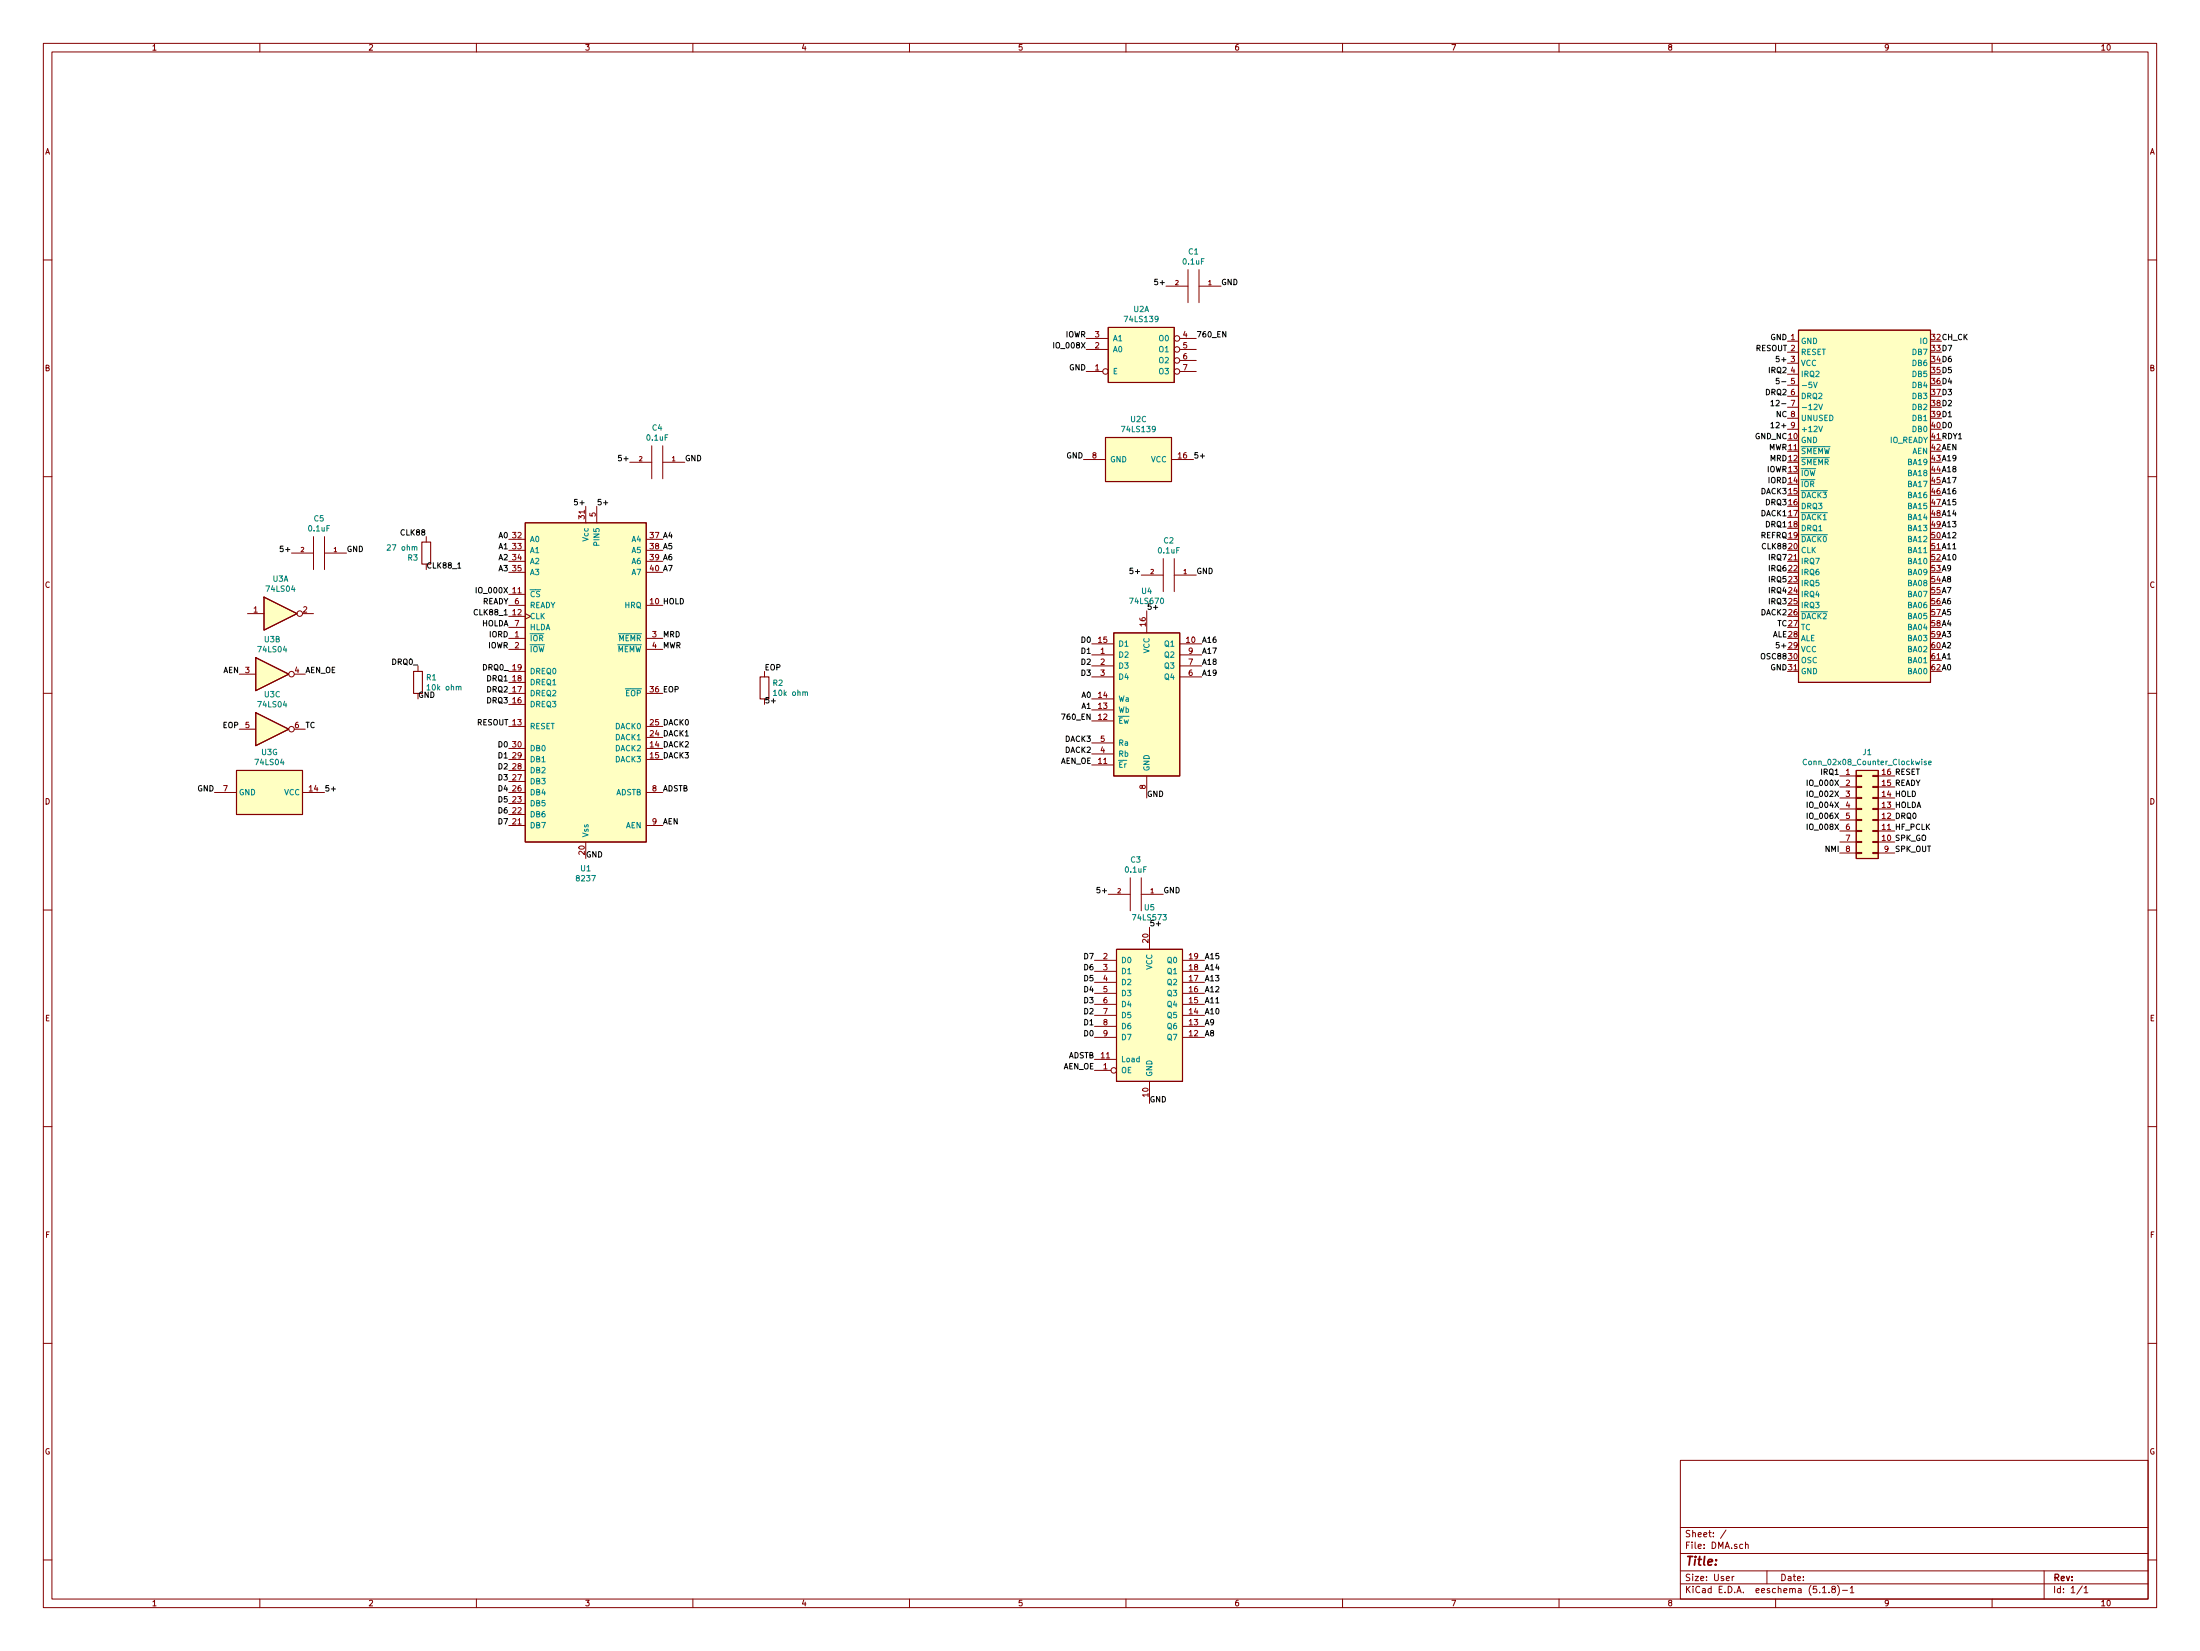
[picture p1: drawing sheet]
<svg xmlns="http://www.w3.org/2000/svg" width="508mm" height="381mm" viewBox="0 0 508 381" stroke-linecap="round" stroke-linejoin="round" font-family="sans-serif">
<g fill="none" stroke="#840000" stroke-width=".23">
<path d="M10 10h488v361h-488zM12 12h484v357h-484zM60 10v2M110 10v2M160 10v2M210 10v2M260 10v2M310 10v2M360 10v2M410 10v2M460 10v2M10 60h2"/>
<path d="M496 60h2M250.8 78.1h5.1M269.2 66h5.1M272.4 78.1h3.8M274.3 62.2v7.7M276.9 62.2v7.7M276.9 66h5M412.7 78.7h2.6M250.8 85.7h3.8M250.8 80.6h5.1M272.4 85.7h3.8M272.4 80.6h3.8"/>
<path d="M272.4 83.2h3.8M412.7 81.3h2.6M412.7 83.8h2.6M412.7 86.4h2.6M412.7 88.9h2.6M412.7 91.4h2.6M412.7 94h2.6M412.7 96.5h2.6M412.7 99.1h2.6M10 110h2M135.3 116.8v3.9M137.8 116.8v3.9"/>
<path d="M145.4 106.7h5.1M150.5 102.9v7.6M153 102.9v7.6M153 106.7h5.1M250.2 106h5.1M270.5 106h5.1M496 110h2M67.3 127.6h5.1M72.4 123.8v7.6M74.9 123.8v7.6M74.9 127.6h5.1M98.4 123.8v1.3"/>
<path d="M117.5 139.7h3.8M117.5 137.2h3.8M117.5 124.5h3.8M117.5 127h3.8M117.5 129.5h3.8M117.5 132.1h3.8M149.2 139.7h3.8M149.2 124.5h3.8M149.2 127h3.8M149.2 129.5h3.8M149.2 132.1h3.8M263.5 132.7h5.1"/>
<path d="M268.6 128.9v7.6M271.1 128.9v7.6M271.1 132.7h5.1M10 160h2M55.2 155.6h3.9M57.1 141.6h3.9M67.9 155.6h2.6M69.8 141.6h2.6M96.5 153.7v1.2M117.5 147.3h3.8M117.5 142.2h3.8M117.5 157.5h3.8"/>
<path d="M117.5 154.9h3.8M117.5 149.9h3.8M117.5 144.8h3.8M121.3 141.6l1.3 .6-1.3 .7M149.2 147.3h3.8M149.2 149.9h3.8M176.5 154.9v1.3M252.1 151.1h5.1M252.1 148.6h5.1M252.1 153.7h5.1M252.1 156.2h5.1M264.8 141v5.1"/>
<path d="M272.4 151.1h5.1M272.4 148.6h5.1M272.4 153.7h5.1M272.4 156.2h5.1M496 160h2M55.2 168.3h3.9M67.9 168.3h2.6M117.5 160h3.8M117.5 167.6h3.8M117.5 172.7h3.8M117.5 175.3h3.8M117.5 162.6h3.8"/>
<path d="M117.5 177.8h3.8M149.2 160h3.8M149.2 167.6h3.8M149.2 172.7h3.8M149.2 175.3h3.8M149.2 170.2h3.8M252.1 176.5h5.1M252.1 166.4h5.1M252.1 163.8h5.1M252.1 161.3h5.1M252.1 174h5.1M252.1 171.5h5.1"/>
<path d="M264.8 179.1v5.1M424.8 179.1h3.8M428.6 178.9h1.3v.3h-1.3zM432.4 178.9h1.3v.3h-1.3zM433.7 179.1h3.8M49.5 182.9h5.1M69.8 182.9h5.1M117.5 182.9h3.8M117.5 190.5h3.8M117.5 188h3.8M117.5 185.4h3.8M117.5 180.3h3.8"/>
<path d="M135.3 194.3v3.8M149.2 182.9h3.8M149.2 190.5h3.8M424.8 194.3h3.8M424.8 191.8h3.8M424.8 189.2h3.8M424.8 186.7h3.8M424.8 184.2h3.8M424.8 181.6h3.8M424.8 196.9h3.8M428.6 191.6h1.3v.3h-1.3zM428.6 194.2h1.3v.2h-1.3z"/>
<path d="M428.6 196.7h1.3v.3h-1.3zM428.6 189.1h1.3v.3h-1.3zM428.6 184h1.3v.3h-1.3zM428.6 181.5h1.3v.2h-1.3zM428.6 186.6h1.3v.2h-1.3zM432.4 191.6h1.3v.3h-1.3zM432.4 194.2h1.3v.2h-1.3zM432.4 196.7h1.3v.3h-1.3zM432.4 189.1h1.3v.3h-1.3zM432.4 184h1.3v.3h-1.3zM432.4 181.5h1.3v.2h-1.3zM432.4 186.6h1.3v.2h-1.3z"/>
<path d="M433.7 194.3h3.8M433.7 191.8h3.8M433.7 189.2h3.8M433.7 186.7h3.8M433.7 184.2h3.8M433.7 181.6h3.8M433.7 196.9h3.8M10 210h2M255.9 206.4h5.1M261 202.6v7.6M263.5 202.6v7.6M263.5 206.4h5.1"/>
<path d="M265.4 214v5.1M496 210h2M252.7 239.4h5.1M252.7 236.9h5.1M252.7 234.3h5.1M252.7 231.8h5.1M252.7 229.2h5.1M252.7 226.7h5.1M252.7 224.2h5.1M252.7 221.6h5.1M273 239.4h5.1M273 236.9h5.1"/>
<path d="M273 234.3h5.1M273 231.8h5.1M273 229.2h5.1M273 226.7h5.1M273 224.2h5.1M273 221.6h5.1M10 260h2M252.7 247h3.8M252.7 244.5h5.1M265.4 249.6v5M496 260h2M10 310h2"/>
<path d="M496 310h2M388 337h108v32h-108zM10 360h2M388 358.5h108M388 352.5h108M398.6 353.1l-1.3 1.9M403 356.5l.6-.1 .1 1M403 355.9v1.5M496 360h2M60 369v2M110 369v2M160 369v2"/>
<path d="M210 369v2M260 369v2M310 369v2M360 369v2M388 365.5h108M388 362.5h108M400 363.8v1M400.4 363.8l-.4 .3M408 362.5v3M410 369v2M420.8 366.5l.5-.4v1.5M420.8 367.6h.9"/>
<path d="M422.3 367.4v.2M423.2 366.7l-.2-.3v-.2l.2-.1h.5v.5l-.5 .1-.2 .3v.4l.2 .2h.3l.3-.3v-.3l-.3-.3M424.3 365.9a1.71 1.71 0 0 1 0 2.2M425.4 367h1.2M427.3 366.5l.4-.4v1.5M427.3 367.6h.8M460 369v2M472 362.5v6.5M480.8 366l-1.2 1.9M481.3 366.5l.4-.4v1.5M481.3 367.6h.8"/>
<circle cx="271.8" cy="78.1" r=".63"/>
<circle cx="255.3" cy="85.7" r=".63"/>
<circle cx="271.8" cy="83.2" r=".63"/>
<circle cx="271.8" cy="80.6" r=".63"/>
<circle cx="271.8" cy="85.7" r=".63"/>
<circle cx="67.3" cy="155.6" r=".63"/>
<circle cx="69.2" cy="141.6" r=".63"/>
<circle cx="67.3" cy="168.3" r=".63"/>
<circle cx="257.2" cy="247" r=".63"/>
</g>
<g fill="#ffffc2" stroke="#ffffc2" stroke-width=".23">
<path d="M428.6 177.8h5.1v20.3h-5.1z"/>
<path d="M59.1 151.8l7.6 3.8-7.6 3.8z"/>
<path d="M54.6 177.8h15.2v10.2h-15.2z"/>
<path d="M61 137.8l7.6 3.8-7.6 3.8z"/>
<path d="M255.9 75.6h15.2v12.7h-15.2z"/>
<path d="M255.3 101h15.2v10.1h-15.2z"/>
<path d="M257.2 146.1h15.2v33h-15.2z"/>
<path d="M415.3 76.2h30.5v81.3h-30.5z"/>
<path d="M121.3 120.7h27.9v73.6h-27.9z"/>
<path d="M59.1 164.5l7.6 3.8-7.6 3.8z"/>
<path d="M257.8 219.1h15.2v30.5h-15.2z"/>
</g>
<g fill="none" stroke="#840000" stroke-width=".25">
<path d="M255.9 75.6h15.2v12.7h-15.2zM415.3 76.2h30.5v81.3h-30.5zM255.3 101h15.2v10.1h-15.2zM61 137.8l7.6 3.8-7.6 3.8zM97.4 125.1h2v5.1h-2zM121.3 120.7h27.9v73.6h-27.9zM59.1 151.8l7.6 3.8-7.6 3.8zM95.5 154.9h2v5.1h-2zM175.5 156.2h2v5.1h-2zM257.2 146.1h15.2v33h-15.2zM54.6 177.8h15.2v10.2h-15.2zM59.1 164.5l7.6 3.8-7.6 3.8z"/>
<path d="M428.6 177.8h5.1v20.3h-5.1zM257.8 219.1h15.2v30.5h-15.2z"/>
</g>
<path d="M418.8 88.2l.4 1.3 .4-1.3M420 93.3l.4 1.2 .4-1.2M420 98.3l.4 1.3 .4-1.3M420.8 118.3h1.2M95.7 126.3l.2-.2 .3 .1 .1 .8M105.9 158.6l.2-.2h.3l.1 .8M185.9 159.8l.2-.1h.3l.1 .8M417.1 175.3a.56 .56 0 0 0-.7 .5 .56 .56 0 0 0 .7 .6M444.8 175.7l-.3-.1-.2 .2 .5 .3v.3h-.5M445.3 176l.6-.1v-.2l-.4-.1-.2 .2 .1 .6h.5" fill="none" stroke="#008484" stroke-width=".23"/>
<g fill="none" stroke="#000" stroke-width=".23">
<path d="M243.3 79v1.3M267.3 64.4h-.6l-.1 .6 .2-.1 .5 .1v.6l-.2 .1-.5-.1M408.9 97.8l.4-.3v1.2M408.9 92.7l.4-.3v1.2M408.9 98.7h.7M408.9 93.6h.7M410.8 87.3h-.6l-.1 .6 .2-.1 .5 .1v.5l-.2 .2-.5-.2M410.8 82.2h-.6l-.1 .6 .2-.1 .5 .1v.6l-.2 .1-.5-.1M133.3 115.2h-.6l-.1 .6 .2-.1 .5 .1v.6l-.2 .1-.5-.1M143.5 105.1h-.7v.6l.2-.1 .5 .1v.5l-.2 .1-.5-.1M65.4 126h-.7v.6l.2-.1 .5 .1v.6l-.2 .1-.5-.1M105.7 131.1h.7"/>
<path d="M110 135.6v1.2M261.6 131.1h-.6l-.1 .6 .2-.1 .5 .1v.6l-.2 .1-.5-.1M410.8 148.3h-.6l-.1 .6 .2-.2 .5 .2v.5l-.2 .1-.5-.1M245.1 164.8h.8l-.5 1.2M417.3 180v1.3M417.3 182.5v1.3M417.3 185.1v1.3M417.3 187.6v1.3M417.3 190.2v1.2M253.9 204.8h-.6v.6l.2-.1 .4 .1v.5l-.1 .1-.5-.1"/>
</g>
<text font-size="2.8" fill="#840000" x="389" y="361.3">Title:</text>
<g font-size="2.1" fill="#840000">
<text x="389" y="357.4">File: DMA.sch</text>
<text x="389" y="354.7">Sheet: /</text>
<text x="389" y="364.8">Size: User</text>
<text x="411" y="364.8">Date:</text>
<text x="474" y="364.8">Rev:</text>
<text x="389" y="367.6">KiCad E.D.A. eeschema (5.1.8)-1</text>
<text x="474" y="367.6">Id: 1/1</text>
</g>
<g font-size="1.8" fill="#840000">
<text x="35" y="11.6">1</text>
<text x="85" y="11.6">2</text>
<text x="135" y="11.6">3</text>
<text x="185" y="11.6">4</text>
<text x="235" y="11.6">5</text>
<text x="285" y="11.6">6</text>
<text x="335" y="11.6">7</text>
<text x="385" y="11.6">8</text>
<text x="435" y="11.6">9</text>
<text x="485" y="11.6">10</text>
<text x="10.4" y="35.6">A</text>
<text x="496.4" y="35.6">A</text>
<text x="252.9" y="77.9">3</text>
<text x="273.2" y="77.9">4</text>
<text x="252.9" y="80.4">2</text>
<text x="273.2" y="80.4">5</text>
<text x="273.2" y="82.9">6</text>
<text x="10.4" y="85.6">B</text>
<text x="252.9" y="85.5">1</text>
<text x="273.2" y="85.5">7</text>
<text x="413.5" y="86.1">4</text>
<text x="496.4" y="85.6">B</text>
<text x="413.5" y="91.2">6</text>
<text x="252.2" y="105.8">8</text>
<text x="272.1" y="105.8">16</text>
<text x="135" y="119.7" transform="rotate(-90 135 119.7)">31</text>
<text x="137.5" y="119.2" transform="rotate(-90 137.5 119.2)">5</text>
<text x="413.1" y="114">15</text>
<text x="413.1" y="119.1">17</text>
<text x="118.4" y="124.2">32</text>
<text x="118.4" y="126.7">33</text>
<text x="118.4" y="129.3">34</text>
<text x="118.4" y="131.8">35</text>
<text x="413.1" y="126.7">20</text>
<text x="413.1" y="129.3">21</text>
<text x="413.1" y="131.8">22</text>
<text x="10.4" y="135.6">C</text>
<text x="413.1" y="134.4">23</text>
<text x="413.1" y="136.9">24</text>
<text x="496.4" y="135.6">C</text>
<text x="58.6" y="141.4">1</text>
<text x="70" y="141.4">2</text>
<text x="118.4" y="142">12</text>
<text x="118.9" y="139.4">6</text>
<text x="413.1" y="139.4">25</text>
<text x="413.1" y="142">26</text>
<text x="118.9" y="147.1">1</text>
<text x="118.9" y="149.6">2</text>
<text x="118.9" y="144.5">7</text>
<text x="150.6" y="147.1">3</text>
<text x="150.6" y="149.6">4</text>
<text x="253.7" y="148.3">15</text>
<text x="264.5" y="144.5" transform="rotate(-90 264.5 144.5)">16</text>
<text x="274" y="148.3">10</text>
<text x="56.7" y="155.3">3</text>
<text x="68.1" y="155.3">4</text>
<text x="254.2" y="150.9">1</text>
<text x="254.2" y="153.4">2</text>
<text x="254.2" y="156">3</text>
<text x="274.5" y="156">6</text>
<text x="274.5" y="153.4">7</text>
<text x="274.5" y="150.9">9</text>
<text x="118.4" y="159.8">17</text>
<text x="118.4" y="157.2">18</text>
<text x="253.7" y="161">14</text>
<text x="118.4" y="162.3">16</text>
<text x="253.7" y="166.1">12</text>
<text x="253.7" y="163.6">13</text>
<text x="56.7" y="168">5</text>
<text x="68.1" y="168">6</text>
<text x="118.4" y="172.5">30</text>
<text x="254.2" y="173.7">4</text>
<text x="254.2" y="171.2">5</text>
<text x="118.4" y="177.5">28</text>
<text x="118.4" y="175">29</text>
<text x="253.7" y="176.3">11</text>
<text x="426.2" y="178.8">1</text>
<text x="10.4" y="185.6">D</text>
<text x="51.6" y="182.6">7</text>
<text x="71.4" y="182.6">14</text>
<text x="118.4" y="185.2">23</text>
<text x="118.4" y="182.6">26</text>
<text x="118.4" y="180.1">27</text>
<text x="150.6" y="182.6">8</text>
<text x="264.5" y="182.1" transform="rotate(-90 264.5 182.1)">8</text>
<text x="426.2" y="181.4">2</text>
<text x="426.2" y="183.9">3</text>
<text x="496.4" y="185.6">D</text>
<text x="118.4" y="190.2">21</text>
<text x="118.4" y="187.7">22</text>
<text x="150.6" y="190.2">9</text>
<text x="426.2" y="186.4">4</text>
<text x="426.2" y="189">5</text>
<text x="426.2" y="191.5">6</text>
<text x="135" y="197.2" transform="rotate(-90 135 197.2)">20</text>
<text x="426.2" y="194.1">7</text>
<text x="426.2" y="196.6">8</text>
<text x="435.1" y="196.6">9</text>
<text x="254.8" y="221.4">2</text>
<text x="265.2" y="217.5" transform="rotate(-90 265.2 217.5)">20</text>
<text x="274.6" y="221.4">19</text>
<text x="254.8" y="223.9">3</text>
<text x="254.8" y="226.4">4</text>
<text x="274.6" y="226.4">17</text>
<text x="274.6" y="223.9">18</text>
<text x="254.8" y="229">5</text>
<text x="254.8" y="231.5">6</text>
<text x="274.6" y="231.5">15</text>
<text x="274.6" y="229">16</text>
<text x="10.4" y="235.6">E</text>
<text x="254.8" y="234.1">7</text>
<text x="254.8" y="236.6">8</text>
<text x="254.8" y="239.1">9</text>
<text x="274.6" y="239.1">12</text>
<text x="274.6" y="236.6">13</text>
<text x="274.6" y="234.1">14</text>
<text x="496.4" y="235.6">E</text>
<text x="254.3" y="244.2">11</text>
<text x="254.8" y="246.8">1</text>
<text x="265.2" y="253.1" transform="rotate(-90 265.2 253.1)">10</text>
<text x="10.5" y="285.6">F</text>
<text x="496.5" y="285.6">F</text>
<text x="10.3" y="335.6">G</text>
<text x="496.3" y="335.6">G</text>
<text x="35" y="370.6">1</text>
<text x="85" y="370.6">2</text>
<text x="135" y="370.6">3</text>
<text x="185" y="370.6">4</text>
<text x="235" y="370.6">5</text>
<text x="285" y="370.6">6</text>
<text x="335" y="370.6">7</text>
<text x="385" y="370.6">8</text>
<text x="435" y="370.6">9</text>
<text x="485" y="370.6">10</text>
</g>
<g font-size="1.8" fill="#008484">
<text x="274.5" y="58.7">C1</text>
<text x="273.3" y="61">0.1uF</text>
<text x="259.9" y="74.3">74LS139</text>
<text x="261.8" y="72">U2A</text>
<text x="256.9" y="81.3">A0</text>
<text x="256.9" y="78.7">A1</text>
<text x="267.8" y="78.7">O0</text>
<text x="267.8" y="81.3">O1</text>
<text x="267.8" y="83.8">O2</text>
<text x="415.8" y="79.4">GND</text>
<text x="415.8" y="81.9">RESET</text>
<text x="441.7" y="81.9">DB7</text>
<text x="443.4" y="79.4">IO</text>
<text x="256.9" y="86.4">E</text>
<text x="267.8" y="86.4">O3</text>
<text x="415.8" y="84.5">VCC</text>
<text x="415.8" y="87">IRQ2</text>
<text x="415.8" y="89.5">-5V</text>
<text x="441.7" y="84.5">DB6</text>
<text x="441.7" y="87">DB5</text>
<text x="441.7" y="89.5">DB4</text>
<text x="415.8" y="92.1">DRQ2</text>
<text x="415.8" y="94.6">-12V</text>
<text x="441.7" y="92.1">DB3</text>
<text x="441.7" y="94.6">DB2</text>
<text x="149.5" y="101.7">0.1uF</text>
<text x="150.6" y="99.4">C4</text>
<text x="259.3" y="99.7">74LS139</text>
<text x="261.1" y="97.4">U2C</text>
<text x="415.8" y="97.2">UNUSED</text>
<text x="415.8" y="99.7">+12V</text>
<text x="441.7" y="97.2">DB1</text>
<text x="441.7" y="99.7">DB0</text>
<text x="256.3" y="106.7">GND</text>
<text x="265.8" y="106.7">VCC</text>
<text x="415.8" y="102.2">GND</text>
<text x="415.8" y="104.8">SMEMW</text>
<text x="415.8" y="107.3">SMEMR</text>
<text x="436.2" y="102.2">IO_READY</text>
<text x="440.7" y="107.3">BA19</text>
<text x="441.5" y="104.8">AEN</text>
<text x="415.8" y="109.9">IOW</text>
<text x="415.8" y="112.4">IOR</text>
<text x="440.7" y="109.9">BA18</text>
<text x="440.7" y="112.4">BA17</text>
<text x="415.8" y="114.9">DACK3</text>
<text x="415.8" y="117.5">DRQ3</text>
<text x="440.7" y="114.9">BA16</text>
<text x="440.7" y="117.5">BA15</text>
<text x="71.3" y="122.6">0.1uF</text>
<text x="72.5" y="120.3">C5</text>
<text x="122.3" y="125.1">A0</text>
<text x="135.9" y="124.8" transform="rotate(-90 135.9 124.8)">Vcc</text>
<text x="138.4" y="125.6" transform="rotate(-90 138.4 125.6)">PIN5</text>
<text x="145.9" y="125.1">A4</text>
<text x="268.8" y="125.4">C2</text>
<text x="415.8" y="120">DACK1</text>
<text x="415.8" y="122.6">DRQ1</text>
<text x="415.8" y="125.1">DACK0</text>
<text x="440.7" y="120">BA14</text>
<text x="440.7" y="122.6">BA13</text>
<text x="440.7" y="125.1">BA12</text>
<text x="89.8" y="127.1">27 ohm</text>
<text x="94.2" y="129.4">R3</text>
<text x="122.3" y="127.6">A1</text>
<text x="122.3" y="130.2">A2</text>
<text x="145.9" y="127.6">A5</text>
<text x="145.9" y="130.2">A6</text>
<text x="267.6" y="127.7">0.1uF</text>
<text x="415.8" y="127.6">CLK</text>
<text x="415.8" y="130.2">IRQ7</text>
<text x="440.7" y="127.6">BA11</text>
<text x="440.7" y="130.2">BA10</text>
<text x="61.7" y="136.6">74LS04</text>
<text x="63" y="134.2">U3A</text>
<text x="122.3" y="137.8">CS</text>
<text x="122.3" y="132.7">A3</text>
<text x="145.9" y="132.7">A7</text>
<text x="263.7" y="137.1">U4</text>
<text x="415.8" y="132.7">IRQ6</text>
<text x="415.8" y="135.3">IRQ5</text>
<text x="415.8" y="137.8">IRQ4</text>
<text x="440.7" y="132.7">BA09</text>
<text x="440.7" y="135.3">BA08</text>
<text x="440.7" y="137.8">BA07</text>
<text x="122.3" y="142.9">CLK</text>
<text x="122.3" y="140.3">READY</text>
<text x="144.3" y="140.3">HRQ</text>
<text x="261.2" y="139.4">74LS670</text>
<text x="415.8" y="140.3">IRQ3</text>
<text x="415.8" y="142.9">DACK2</text>
<text x="440.7" y="140.3">BA06</text>
<text x="440.7" y="142.9">BA05</text>
<text x="61.1" y="148.2">U3B</text>
<text x="122.3" y="148">IOR</text>
<text x="122.3" y="145.4">HLDA</text>
<text x="142.8" y="148">MEMR</text>
<text x="258.2" y="149.2">D1</text>
<text x="269" y="149.2">Q1</text>
<text x="415.8" y="145.4">TC</text>
<text x="415.8" y="148">ALE</text>
<text x="440.7" y="145.4">BA04</text>
<text x="440.7" y="148">BA03</text>
<text x="59.8" y="150.5">74LS04</text>
<text x="122.3" y="155.6">DREQ0</text>
<text x="122.3" y="150.5">IOW</text>
<text x="142.4" y="150.5">MEMW</text>
<text x="258.2" y="151.8">D2</text>
<text x="258.2" y="154.3">D3</text>
<text x="265.4" y="150.8" transform="rotate(-90 265.4 150.8)">VCC</text>
<text x="269" y="154.3">Q3</text>
<text x="269" y="151.8">Q2</text>
<text x="415.8" y="150.5">VCC</text>
<text x="415.8" y="153">OSC</text>
<text x="415.8" y="155.6">GND</text>
<text x="440.7" y="150.5">BA02</text>
<text x="440.7" y="153">BA01</text>
<text x="440.7" y="155.6">BA00</text>
<text x="61.1" y="160.9">U3C</text>
<text x="98.5" y="157">R1</text>
<text x="99" y="159.3">10k ohm</text>
<text x="122.3" y="160.7">DREQ2</text>
<text x="122.3" y="158.1">DREQ1</text>
<text x="144.5" y="160.7">EOP</text>
<text x="178.5" y="158.3">R2</text>
<text x="179" y="160.6">10k ohm</text>
<text x="258.2" y="161.9">Wa</text>
<text x="258.2" y="156.8">D4</text>
<text x="269" y="156.8">Q4</text>
<text x="59.8" y="163.2">74LS04</text>
<text x="122.3" y="163.2">DREQ3</text>
<text x="258.2" y="167">Ew</text>
<text x="258.2" y="164.5">Wb</text>
<text x="122.3" y="168.3">RESET</text>
<text x="122.3" y="173.4">DB0</text>
<text x="142.1" y="173.4">DACK2</text>
<text x="142.1" y="170.8">DACK1</text>
<text x="142.1" y="168.3">DACK0</text>
<text x="258.2" y="172.1">Ra</text>
<text x="59.1" y="176.6">74LS04</text>
<text x="60.4" y="174.2">U3G</text>
<text x="122.3" y="178.4">DB2</text>
<text x="122.3" y="175.9">DB1</text>
<text x="142.1" y="175.9">DACK3</text>
<text x="258.2" y="177.2">Er</text>
<text x="258.2" y="174.6">Rb</text>
<text x="265.4" y="178.1" transform="rotate(-90 265.4 178.1)">GND</text>
<text x="417.3" y="176.6">Conn_02x08_Counter_Clockwise</text>
<text x="430.2" y="174.2">J1</text>
<text x="55.1" y="183.5">GND</text>
<text x="65.6" y="183.5">VCC</text>
<text x="122.3" y="183.5">DB4</text>
<text x="122.3" y="181">DB3</text>
<text x="142.1" y="183.5">ADSTB</text>
<text x="122.3" y="191.1">DB7</text>
<text x="122.3" y="188.6">DB6</text>
<text x="122.3" y="186.1">DB5</text>
<text x="144.5" y="191.1">AEN</text>
<text x="135.9" y="193.3" transform="rotate(-90 135.9 193.3)">Vss</text>
<text x="133.3" y="203.4">8237</text>
<text x="134.1" y="201.1">U1</text>
<text x="259.9" y="201.4">0.1uF</text>
<text x="261.1" y="199.1">C3</text>
<text x="261.8" y="212.4">74LS573</text>
<text x="264.3" y="210.1">U5</text>
<text x="258.8" y="222.2">D0</text>
<text x="258.8" y="224.8">D1</text>
<text x="258.8" y="227.3">D2</text>
<text x="266.1" y="223.8" transform="rotate(-90 266.1 223.8)">VCC</text>
<text x="269.7" y="227.3">Q2</text>
<text x="269.7" y="224.8">Q1</text>
<text x="269.7" y="222.2">Q0</text>
<text x="258.8" y="229.9">D3</text>
<text x="258.8" y="232.4">D4</text>
<text x="269.7" y="232.4">Q4</text>
<text x="269.7" y="229.9">Q3</text>
<text x="258.8" y="234.9">D5</text>
<text x="258.8" y="237.5">D6</text>
<text x="269.7" y="237.5">Q6</text>
<text x="269.7" y="234.9">Q5</text>
<text x="258.8" y="245.1">Load</text>
<text x="258.8" y="240">D7</text>
<text x="269.7" y="240">Q7</text>
<text x="258.8" y="247.6">OE</text>
<text x="266.1" y="248.5" transform="rotate(-90 266.1 248.5)">GND</text>
</g>
<g font-size="1.8">
<text x="267.2" y="65.8">5+</text>
<text x="281.9" y="65.8">GND</text>
<text x="246" y="77.9">IOWR</text>
<text x="276.2" y="77.9">760_EN</text>
<text x="243.8" y="80.4">IO_008X</text>
<text x="405.4" y="81">RESOUT 2</text>
<text x="408.8" y="78.5">GND 1</text>
<text x="410.7" y="83.6">5+ 3</text>
<text x="446.1" y="78.5">32CH_CK</text>
<text x="446.1" y="81">33D7</text>
<text x="446.1" y="83.6">34D6</text>
<text x="246.9" y="85.5">GND</text>
<text x="408.6" y="86.1">IRQ2</text>
<text x="411.2" y="88.6">5- 5</text>
<text x="446.1" y="86.1">35D5</text>
<text x="446.1" y="88.6">36D4</text>
<text x="407.8" y="91.2">DRQ2</text>
<text x="410.2" y="93.7">12- 7</text>
<text x="446.1" y="91.2">37D3</text>
<text x="446.1" y="93.7">38D2</text>
<text x="405.3" y="101.3">GND_NC 10</text>
<text x="409.8" y="98.8">12+ 9</text>
<text x="410.2" y="96.3">NC 8</text>
<text x="446.1" y="96.3">39D1</text>
<text x="446.1" y="98.8">40D0</text>
<text x="446.1" y="101.3">41RDY1</text>
<text x="143.4" y="106.4">5+</text>
<text x="158.1" y="106.4">GND</text>
<text x="246.3" y="105.8">GND</text>
<text x="275.6" y="105.8">5+</text>
<text x="408.3" y="103.9">MWR 11</text>
<text x="408.7" y="106.4">MRD 12</text>
<text x="446.1" y="103.9">42AEN</text>
<text x="446.1" y="106.4">43A19</text>
<text x="407.9" y="109">IOWR 13</text>
<text x="408.3" y="111.5">IORD 14</text>
<text x="446.1" y="109">44A18</text>
<text x="446.1" y="111.5">45A17</text>
<text x="133.2" y="116.6">5+</text>
<text x="137.8" y="116.6">5+</text>
<text x="406.7" y="114">DACK3</text>
<text x="406.7" y="119.1">DACK1</text>
<text x="407.8" y="116.6">DRQ316</text>
<text x="446.1" y="114">46A16</text>
<text x="446.1" y="116.6">47A15</text>
<text x="446.1" y="119.1">48A14</text>
<text x="92.8" y="123.6">CLK88</text>
<text x="115.2" y="124.2">A0</text>
<text x="150.2" y="124.2">37 A4</text>
<text x="406.6" y="124.2">REFRQ 19</text>
<text x="407.8" y="121.7">DRQ118</text>
<text x="446.1" y="121.7">49A13</text>
<text x="446.1" y="124.2">50A12</text>
<text x="65.3" y="127.4">5+</text>
<text x="80" y="127.4">GND</text>
<text x="98.4" y="131.2">CLK88_1</text>
<text x="115.2" y="131.8">A3</text>
<text x="115.2" y="129.3">A2</text>
<text x="115.2" y="126.7">A1</text>
<text x="150.2" y="126.7">38 A5</text>
<text x="150.2" y="129.3">39 A6</text>
<text x="150.2" y="131.8">40 A7</text>
<text x="407.1" y="126.7">CLK88</text>
<text x="408.6" y="129.3">IRQ7</text>
<text x="408.6" y="131.8">IRQ6</text>
<text x="446.1" y="126.7">51A11</text>
<text x="446.1" y="129.3">52A10</text>
<text x="446.1" y="131.8">53A9</text>
<text x="110.5" y="136.9">IO_000X 11</text>
<text x="261.5" y="132.5">5+</text>
<text x="276.2" y="132.5">GND</text>
<text x="408.6" y="134.4">IRQ5</text>
<text x="408.6" y="136.9">IRQ4</text>
<text x="446.1" y="134.4">54A8</text>
<text x="446.1" y="136.9">55A7</text>
<text x="109.9" y="142">CLK88_1</text>
<text x="111.3" y="139.4">READY</text>
<text x="150.2" y="139.4">10 HOLD</text>
<text x="264.8" y="140.7">5+</text>
<text x="406.7" y="142">DACK2</text>
<text x="408.6" y="139.4">IRQ3</text>
<text x="446.1" y="139.4">56A6</text>
<text x="446.1" y="142">57A5</text>
<text x="111.2" y="144.5">HOLDA</text>
<text x="112.6" y="149.6">IOWR</text>
<text x="113.1" y="147.1">IORD</text>
<text x="153" y="149.6">MWR</text>
<text x="153" y="147.1">MRD</text>
<text x="249.8" y="148.3">D0</text>
<text x="277.5" y="148.3">A16</text>
<text x="409.2" y="147.1">ALE 28</text>
<text x="410.4" y="144.5">TC 27</text>
<text x="410.7" y="149.6">5+29</text>
<text x="446.1" y="144.5">58A4</text>
<text x="446.1" y="147.1">59A3</text>
<text x="446.1" y="149.6">60A2</text>
<text x="51.5" y="155.3">AEN</text>
<text x="70.5" y="155.3">AEN_OE</text>
<text x="90.6" y="153.4">DRQ0_</text>
<text x="111.6" y="154.7">DRQ0_ 19</text>
<text x="176.5" y="154.7">EOP</text>
<text x="249.8" y="150.9">D1</text>
<text x="249.8" y="153.4">D2</text>
<text x="249.8" y="156">D3</text>
<text x="277.5" y="150.9">A17</text>
<text x="277.5" y="153.4">A18</text>
<text x="277.5" y="156">A19</text>
<text x="407" y="152.1">OSC8830</text>
<text x="408.8" y="154.7">GND 31</text>
<text x="446.1" y="152.1">61A1</text>
<text x="446.1" y="154.7">62A0</text>
<text x="96.5" y="161">GND</text>
<text x="112.6" y="157.2">DRQ1</text>
<text x="112.6" y="159.8">DRQ2</text>
<text x="150.2" y="159.8">36 EOP</text>
<text x="249.8" y="161">A0</text>
<text x="110.1" y="167.4">RESOUT 13</text>
<text x="112.6" y="162.3">DRQ3</text>
<text x="150.2" y="167.4">25 DACK0</text>
<text x="176.5" y="162.3">5+</text>
<text x="245.7" y="166.1">760_EN</text>
<text x="249.8" y="163.6">A1</text>
<text x="51.5" y="168">EOP</text>
<text x="70.5" y="168">TC</text>
<text x="115.2" y="172.5">D0</text>
<text x="150.2" y="172.5">14 DACK2</text>
<text x="150.2" y="169.9">24 DACK1</text>
<text x="246" y="171.2">DACK3</text>
<text x="246" y="173.7">DACK2</text>
<text x="115.2" y="175">D1</text>
<text x="115.2" y="177.5">D2</text>
<text x="150.2" y="175">15 DACK3</text>
<text x="244.8" y="176.3">AEN_OE</text>
<text x="420.7" y="178.8">IRQ1</text>
<text x="434.6" y="178.8">16 RESET</text>
<text x="45.6" y="182.6">GND</text>
<text x="74.9" y="182.6">5+</text>
<text x="115.2" y="180.1">D3</text>
<text x="115.2" y="182.6">D4</text>
<text x="115.2" y="185.2">D5</text>
<text x="153" y="182.6">ADSTB</text>
<text x="264.8" y="183.9">GND</text>
<text x="417.8" y="181.4">IO_000X</text>
<text x="417.8" y="183.9">IO_002X</text>
<text x="434.6" y="183.9">14 HOLD</text>
<text x="434.6" y="181.4">15 READY</text>
<text x="115.2" y="190.2">D7</text>
<text x="115.2" y="187.7">D6</text>
<text x="153" y="190.2">AEN</text>
<text x="417.8" y="186.4">IO_004X</text>
<text x="417.8" y="189">IO_006X</text>
<text x="417.8" y="191.5">IO_008X</text>
<text x="434.6" y="191.5">11 HF_PCLK</text>
<text x="434.6" y="189">12 DRQ0</text>
<text x="434.6" y="186.4">13 HOLDA</text>
<text x="135.3" y="197.9">GND</text>
<text x="421.6" y="196.6">NMI</text>
<text x="434.6" y="194.1">10 SPK_GO</text>
<text x="437.5" y="196.6">SPK_OUT</text>
<text x="253.9" y="206.1">5+</text>
<text x="268.6" y="206.1">GND</text>
<text x="265.4" y="213.7">5+</text>
<text x="250.5" y="221.4">D7</text>
<text x="278.1" y="221.4">A15</text>
<text x="250.5" y="226.4">D5</text>
<text x="250.5" y="223.9">D6</text>
<text x="278.1" y="223.9">A14</text>
<text x="278.1" y="226.4">A13</text>
<text x="250.5" y="231.5">D3</text>
<text x="250.5" y="229">D4</text>
<text x="278.1" y="231.5">A11</text>
<text x="278.1" y="229">A12</text>
<text x="250.5" y="236.6">D1</text>
<text x="250.5" y="234.1">D2</text>
<text x="250.5" y="239.1">D0</text>
<text x="278.1" y="234.1">A10</text>
<text x="278.1" y="236.6">A9</text>
<text x="278.1" y="239.1">A8</text>
<text x="246.6" y="244.2">ADSTB</text>
<text x="245.5" y="246.8">AEN_OE</text>
<text x="265.4" y="254.4">GND</text>
</g>
<g font-size="1.4" fill="#840000">
<text x="271.4" y="65.8">2</text>
<text x="279" y="65.8">1</text>
<text x="147.6" y="106.4">2</text>
<text x="155.2" y="106.4">1</text>
<text x="69.5" y="127.4">2</text>
<text x="77.1" y="127.4">1</text>
<text x="265.7" y="132.5">2</text>
<text x="273.3" y="132.5">1</text>
<text x="258.1" y="206.1">2</text>
<text x="265.7" y="206.1">1</text>
</g>
</svg>
